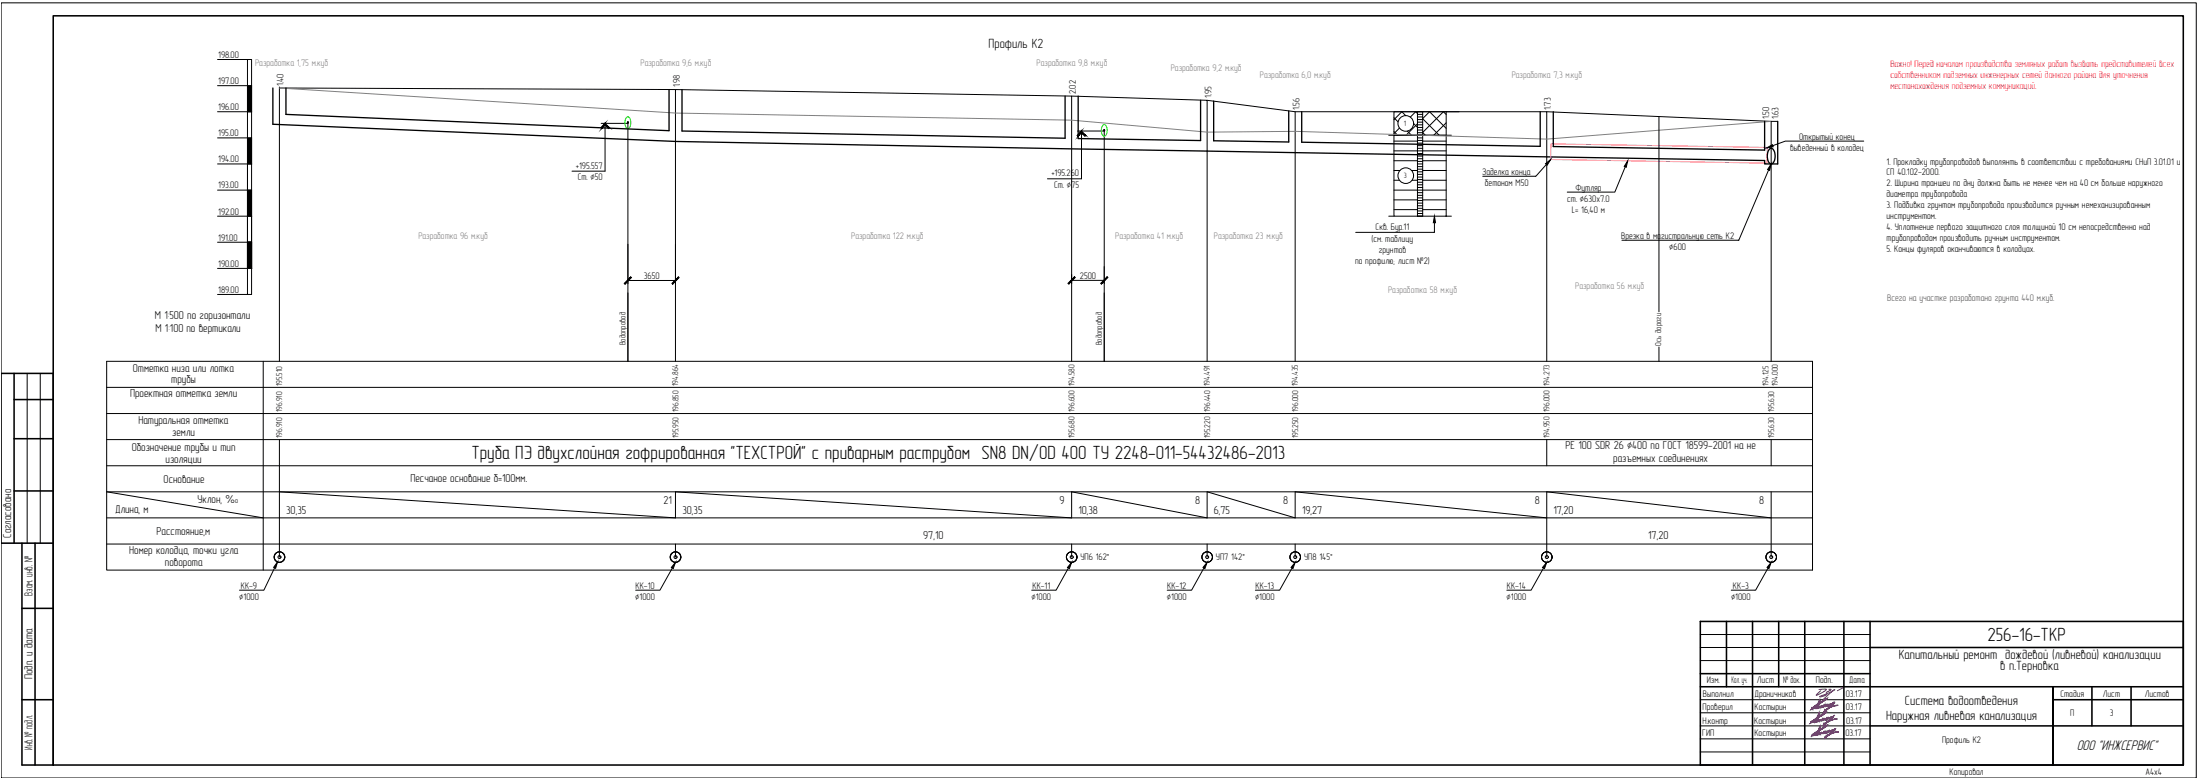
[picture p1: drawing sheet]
<svg xmlns="http://www.w3.org/2000/svg" width="840mm" height="297mm" viewBox="0 0 840 297" stroke-linecap="round" stroke-linejoin="round" font-family="sans-serif">
<g fill="none" stroke="#000" stroke-width=".38">
<path d="M83.1 22.7h13v89.7h-13M83.1 32.7h13M94.5 22.7v89.7M106.7 33.2v104.8M83.1 52.6h13M83.1 42.7h13M83.1 72.6h13M83.1 62.6h13M83.1 92.5h13M83.1 82.5h13M94.5 82.5h1.6v9.9h-1.6zM94.5 92.5h1.6v10h-1.6z"/>
<path d="M83.1 102.5h13M94.5 102.4h1.6h-1.6M100.5 138v79.7M692 138h-651.3v79.7h651.3M40.7 157.9h651.3M40.7 147.9h651.3M40.7 177.8h651.3M40.7 167.8h651.3M40.7 197.7h651.3M106.7 187.8v24.9M257.9 187.8v9.9M409.2 187.8v9.9"/>
<path d="M460.9 187.8v9.9M494.5 187.8v9.9M590.5 187.8v24.9M676.2 187.8v24.9M692 187.8h-651.3l59.8 9.9M40.7 207.7h651.3M257.9 207.7v5M409.2 207.7v5M460.9 207.7v5M494.5 207.7v5"/>
<circle cx="106.7" cy="212.7" r="2.01"/>
<circle cx="257.9" cy="212.7" r="2.01"/>
<circle cx="409.2" cy="212.7" r="2.01"/>
<circle cx="460.9" cy="212.7" r="2.01"/>
<circle cx="494.5" cy="212.7" r="2.01"/>
<circle cx="590.6" cy="212.7" r="2.01"/>
<circle cx="676.3" cy="212.7" r="2.01"/>
</g>
<g fill="#000" stroke="#000" stroke-width=".38">
<path d="M94.5 102.4h1.6z"/>
<path d="M94.5 32.8l1.6 9.9v-9.9zM94.5 32.8l1.6 9.9h-1.6z"/>
<path d="M94.5 52.7l1.6 9.9v-9.9zM94.5 52.7l1.6 9.9h-1.6z"/>
<path d="M94.5 72.6l1.6 9.9v-9.9zM94.5 72.6l1.6 9.9h-1.6z"/>
<path d="M94.5 92.5l1.6 10v-10zM94.5 92.5l1.6 10h-1.6z"/>
<path d="M94.5 92.5l1.6 9.9v-9.9zM94.5 92.5l1.6 9.9h-1.6z"/>
</g>
<!-- layer: 0 -->
<g fill="none" stroke="#000" stroke-width=".38">
<path d="M.4 1.1h838.1v295.9h-838.1zM106.7 33.6l151.2 .6v103.8M257.9 34.2l151.3 2.5v101.3M409.2 36.7l51.7 1.6v99.7M460.9 38.3l33.6 4.4v95.3M229.5 47.1h10.1M231 47.1v18.2h-12.6M239.7 46.6v91.4M411.4 50h10.1M412.9 50v18.3h-13M421.6 50v88M494.5 42.7h96v95.3"/>
<path d="M530.2 51.6h2M532.2 42.7h9v8.9h-9zM532.2 51.6h9v30.9h-9zM532.2 50.2l1.4 1.4M532.2 44.9l1.6 1.6M532.2 53.9h9M532.2 57.6h20M534.3 48.9l-2.1 2.1M536.7 44.2l-1.5-1.5-3 3M537.3 50.1l1.6 1.5M539.7 47.1l1.5 1.5M541.2 42.7h2"/>
<path d="M541.2 43.3l-.7-.6-2.1 2M541.2 47.3l-4.4 4.3M541.2 51.6h2M541.2 43.7h2M541.2 44.6h2M541.2 45.7h2M541.2 46.6h2M541.2 47.7h2M541.2 48.7h2M541.2 49.6h2M541.2 50.7h2M541.2 52.6h2"/>
<path d="M541.2 53.6h2M541.2 54.6h2M541.2 55.6h2M541.2 56.6h2M541.2 58.6h2M541.2 59.6h2M543.2 51.6h9v30.9h-9zM543.2 51.6h-2h2M543.2 45.3l2.6-2.6 6.4 6.3M543.2 45.3l6.3 6.3M543.2 53.9h9M552.2 42.7h-9v8.9h9"/>
<path d="M552.2 42.7h4.9M552.2 43.7l-1.1-1-7.9 7.9 1 1M552.2 46.9l-4.8 4.7M552.2 51.6h1.9M552.2 42.7v8.9M590.5 42.7l85.7 3.6v91.7M633.4 44.5v74.5M676.2 46.3h2.5M532.2 61.4h9M532.2 65.1h2.3M532.2 68.8h2M532.2 72.6h20"/>
<path d="M532.2 76.3h9M538.9 65.1h2.3M539.1 68.8h2.1M541.2 60.6h2M541.2 61.6h2M541.2 62.6h2M541.2 63.6h2M541.2 64.6h2M541.2 65.6h2M541.2 66.6h2M541.2 67.6h2M541.2 68.6h2"/>
<path d="M541.2 69.6h2M541.2 70.6h2M541.2 71.6h2M541.2 73.6h2M541.2 74.6h2M541.2 75.6h2M541.2 76.6h2M541.2 77.5h2M541.2 78.6h2M541.2 79.5h2M543.2 61.4h9M543.2 65.1h9"/>
<path d="M543.2 68.8h9M543.2 76.3h9M257.9 93.2v15.2M530.2 82.5h2M532.2 80h9M541.2 82.5h2M541.2 80.5h2M541.2 81.5h2M543.2 80h9M552.2 82.5h1.9M239.7 107.1h18.2M409.2 104.8v3.5"/>
<path d="M409.2 107h12.4M633.4 132.5v5.5M692 138v79.7M.4 142.6v64.8M10.4 142.6v64.8M15.4 142.6v64.8M106.7 167.8v20l151.2 9.9M590.5 167.8v10M676.2 167.8v10M257.9 187.8l151.3 9.9M409.2 187.8l51.7 9.9M460.9 187.8l33.6 9.9"/>
<path d="M494.5 187.8l96 9.9M590.5 187.8l85.7 9.9M649.2 252.2h64.8M649.2 247.2h64.8M649.2 242.3h64.8M649.2 267.2h64.8M649.2 272.1h64.8M649.2 277.1h64.8M649.2 282.1h64.8M649.2 287.1h64.8"/>
<circle cx="536.7" cy="47.1" r="2.98"/>
<circle cx="536.7" cy="67.1" r="2.98"/>
<circle cx="106.7" cy="212.7" r=".57"/>
<circle cx="257.9" cy="212.7" r=".57"/>
<circle cx="409.2" cy="212.7" r=".57"/>
<circle cx="460.9" cy="212.7" r=".57"/>
<circle cx="494.5" cy="212.7" r=".57"/>
<circle cx="590.6" cy="212.7" r=".57"/>
<circle cx="676.3" cy="212.7" r=".57"/>
</g>
<path d="M674.5 56.5l2.2-1.3 .3 .8zM590.1 62.5l1.9-1.6-1.3 2.2zM621.5 61.4l-.6 2.5-.8-.4zM676.2 62.6l-.6 2.5-.7-.4zM547.7 82.5l.4 2.5h-.9zM106 214.5l-.8 2.5-.7-.4zM257.9 214.7l-.9 2.4-.7-.5zM409.2 214.7l-.9 2.4-.7-.5zM460.9 214.7l-.9 2.4-.7-.5zM494.5 214.7l-.9 2.4-.7-.5zM590.5 214.7l-.8 2.4-.8-.5zM676.2 214.7l-.8 2.4-.7-.5z" fill="#000" stroke="#000" stroke-width=".38"/>
<g fill="none" stroke="#000" stroke-width=".38">
<path d="M711.6 53.9h-29.9l-4.8 1.7M590.4 62.8l-4 4.5h-20.3M598.4 73.3h17.7M620.5 63.7l-4 9.6h-.2M675.3 64.9l-11.4 26.8h-.2M517.6 88.7h30M547.7 85v3.7h-.2M619.3 91.7h44.6M104.9 216.8l-4.4 8.5M256.7 216.9l-4.9 8.4M407.9 216.9l-4.9 8.4M459.7 216.9l-5 8.4"/>
<path d="M493.3 216.9l-4.9 8.4M589.3 216.9l-4.9 8.4M675 216.9l-4.9 8.4M91.4 225.3h9M242.7 225.3h8.9M393.9 225.3h9M445.6 225.3h9M479.3 225.3h8.9M575.3 225.3h9M661 225.3h9"/>
</g>
<!-- layer: 0 -->
<path d="M106.7 33.6l151.2 9.6 151.3 2.7 51.7 4.5 33.6-.2 96 2.9 85.7-6.8" fill="none" stroke="#808080" stroke-width=".38"/>
<g fill="#000" stroke="#000" stroke-width=".38">
<path d="M231 47.8l1.3 1.3 .4-.3zM231 47.1l1.7 1.7-1.7-1zM231 47.1l-1.3 2 1.3-1.3zM229.4 48.8l1.6-1.7-1.3 2z"/>
<path d="M412.9 50.7l1.3 1.4 .4-.4zM412.9 50l1.7 1.7-1.7-1zM412.9 50l-1.3 2.1 1.3-1.4zM412.9 50l-1.3 2.1-.4-.4z"/>
<path d="M240.8 105.7l-2.2 2.8 2.5-2.5zM238.3 108.2l2.5-2.5-2.2 2.8z"/>
<path d="M256.5 108.2l.3 .3 2.2-2.8zM259 105.7l.3 .3-2.5 2.5z"/>
<path d="M410.3 105.7l-2.2 2.7 2.4-2.5zM410.3 105.7l-2.2 2.7-.3-.2z"/>
<path d="M420.2 108.2l.3 .2 2.2-2.7zM422.7 105.7l.3 .2-2.5 2.5z"/>
</g>
<g fill="none" stroke="#000" stroke-width=".51">
<path d="M104.2 33.6v13.8l153.7 6.6 415.8 7.3v1.3h5v-16.3M109.2 33.6v10.1l146.2 6.2v-15.7M260.4 34.2v15.8l146.3 2.8v-16.1M411.6 36.7v16.2l46.8 .8v-15.4M463.4 38.6v15.1l28.6 .5v-11.8M421.6 49.6v.4zM497 42.7v11.6l91.1 1.6v-13.2M593 42.7v13.3l80.7 1.3v-11M675.7 56.8l.2-.1a1.95 1.95 0 0 1 1.8 2.3 3.1 3.1 0 0 1-1.5 3.6 3.5 3.5 0 0 1-1.2-4.7z"/>
<circle cx="239.7" cy="46.8" r=".19"/>
</g>
<path d="M239.1 45a.97 .97 0 0 1 1.2-.2 .97 .97 0 0 1 .4 1.2 2.55 2.55 0 0 1-1 3.1 2.89 2.89 0 0 1-.6-4.1zM421.2 47.7a1.08 1.08 0 0 1 1.5 1.2 2.24 2.24 0 0 1-1.3 3.1 3.2 3.2 0 0 1-.2-4.3z" fill="none" stroke="#0f0" stroke-width=".38"/>
<path d="M592.2 54.9l82.6 1.4-.2 6-82.6-1.4z" fill="none" stroke="#f0f" stroke-width=".38"/>
<!-- layer: 0 -->
<g fill="none" stroke="#000" stroke-width=".59">
<path d="M20.3 6h813.3v286.1h-813.3zM.4 142.6h19.9v149.5h-11.9v-84.7M5.4 142.6v64.8M5.4 152.6h14.9M5.4 167.5h14.9M5.4 187.4h14.9M.4 207.4h19.9M13.4 207.4v84.7M8.4 232.3h11.9M649.2 237.3h184.4v54.8h-184.4zM659.2 237.3v24.9M669.1 237.3v54.8"/>
<path d="M679.1 237.3v24.9M689.1 237.3v54.8M704 237.3v54.8M714 237.3v54.8M649.2 257.2h64.8M714 247.2h119.6M8.4 267.2h11.9M649.2 262.2h184.4M714 277.1h119.6M783.8 267.2h49.8M798.7 262.2v14.9M813.6 262.2v14.9"/>
<path d="M783.8 292.1v-29.9v29.9"/>
</g>
<g fill="#00f" stroke="#00f" stroke-width=".38">
<path d="M694.5 272.5v.2zM694.5 272.5v.2zM694.4 272.7v.2zM694.4 272.7v.2zM694.4 272.9v.2zM694.4 272.9v.2zM693.4 274.4l-.1 .2zM693.2 274.6l.2-.2zM693.2 274.6l-.1 .1zM693 274.7l.2-.1zM693 274.7l-.1 .2zM692.9 274.8l-.2 .2zM692.7 274.9l.2-.1zM692.7 274.9l-.2 .2zM692.4 275l.3-.1zM692.4 275l-.1 .2zM692.2 275.2l.2-.2zM692.2 275.2l-.1 .2zM692.1 275.3l.1-.1zM692.1 275.3l-.2 .2zM691.9 275.4l.2-.1zM691.9 275.4l-.2 .2zM691.7 275.5l.2-.1zM691.7 275.5l-.1 .2zM691.5 275.7l.2-.2z"/>
<path d="M691.6 275.7l-.1 .1zM691.6 275.7l.3-.3zM691.6 275.7l.3-.3zM691.9 275.4l.5-.2zM691.9 275.5l.5-.3zM692.4 275.2l.6-.4zM692.4 275.2l.6-.3zM693 274.8l.6-.5zM693 274.9l.6-.6zM693.6 274.3l.8-.5zM693.7 274.4l.7-.6zM694.4 273.8l.7-.4zM694.4 273.9l.8-.5zM695.1 273.4l.7-.5zM695.2 273.4l.7-.4zM695.8 272.9l.6-.4zM695.9 273l.5-.4zM696.4 272.5l.4-.3zM696.4 272.6l.4-.4zM696.8 272.2l.1-.1zM696.9 272.1l-.1 .2z"/>
<path d="M696.5 272.4l.3-.2zM696.5 272.3l.3-.2zM696 272.7l.5-.4zM696 272.6l.5-.3zM695.4 273.1l.6-.5zM695.3 273l.7-.4zM694.7 273.5l.6-.5zM694.6 273.5l.7-.5zM694.1 274l.6-.5zM694 273.9l.6-.4zM693.5 274.4l.5-.5zM693.4 274.3l.6-.4zM693.4 274.3l-.4 .5zM692.9 274.7l.5-.4zM692.9 274.7l-.2 .3zM692.9 274.7l-.3 .3zM692.6 275l-.1 .2zM692.6 275l-.1 .2zM692.6 275.5h.2zM692.8 275.5h.2zM692.8 275.6l.2-.1zM693 275.5h.2zM693 275.6h.3zM693.2 275.5l.3-.1zM693.3 275.6l.2-.2zM693.5 275.5h.2z"/>
<path d="M694.7 275.1l.2-.1zM694.9 274.9h.3zM694.9 275l.3-.1zM695.2 274.9l.2-.1zM695.2 274.9l.2-.1zM695.4 274.8l.2-.1zM695.4 274.9l.2-.2zM695.6 274.7l.2-.1zM695.6 274.8l.2-.2zM695.8 274.7l.2-.1z"/>
<path d="M696 274.9h.2zM696.1 274.8l.3-.1zM696.2 274.9l.2-.2zM696.4 274.7l.2-.1zM696.4 274.8l.2-.2zM696.6 274.6l.3-.1zM696.6 274.7l.3-.1zM696.9 274.5l.2-.1zM696.9 274.6l.2-.2zM697.1 274.5h.3z"/>
<path d="M697.5 274.5l.2-.1zM697.6 274.6l.1-.2zM697.7 274.4l.3-.1zM697.7 274.5l.3-.2zM698 274.3l.3-.1zM698 274.4l.3-.2zM698.3 274.2l.3-.1zM698.3 274.3l.4-.2zM698.6 274.1l.4-.2zM698.7 274.1l.3-.2zM699 273.9l.3-.1zM699 274l.3-.2zM699.3 273.8l.3-.1zM699.3 273.8l.3-.1zM699.6 273.8l.1-.2z"/>
<path d="M699.7 273.9l-.1 .2zM699.7 273.9l-.1 .2zM699.6 274.1l-.1 .2zM699.6 274.1l-.1 .2zM699.4 274.2l-.1 .3zM699.2 274.4l.2-.2zM699.2 274.4l-.2 .3zM698.9 274.6l.3-.2zM698.9 274.6l-.2 .3zM698.9 274.6l-.2 .3zM698.7 274.9l-.2 .3zM698.4 275.1l.3-.2zM698.4 275.1l-.2 .3zM698.1 275.3l.3-.2zM698.1 275.3l-.2 .3zM697.8 275.5l.3-.2zM697.8 275.5l-.2 .3zM697.6 275.7l.2-.2zM697.6 275.7l-.2 .3zM697.3 275.9l.3-.2zM697.3 275.9l-.2 .2zM697.1 276.1l.2-.2zM697.1 276.1l-.2 .2zM696.9 276.2l.2-.1zM696.9 276.2l-.1 .2zM696.7 276.3l.2-.1z"/>
<path d="M696.6 276.3l.2-.1zM696.8 276.2l-.2 .2zM696.8 276.2l.3-.2zM696.8 276.2l.3-.2zM697.1 276l.3-.2zM697.1 276l.4-.2zM697.4 275.8l.5-.3zM697.5 275.8l.4-.2zM697.9 275.5l.5-.2zM697.9 275.6l.5-.3zM698.4 275.3l.5-.3zM698.4 275.3l.6-.2zM698.9 275l.6-.2zM699 275.1l.5-.3zM699.5 274.8l.7-.2zM699.5 274.9l.7-.3zM700.2 274.6l.6-.1zM700.2 274.7l.6-.2zM700.8 274.5h.6zM700.8 274.6l.6-.1z"/>
<path d="M694.8 267.3v.2zM694.8 267.3v.2zM694.7 267.5v.2zM694.7 267.5v.2zM694.6 267.7v.2zM694.6 267.7v.2zM693.5 269.4l-.1 .1zM693.3 269.5l.2-.1zM693.3 269.5l-.1 .1zM693.1 269.6l.2-.1zM693.1 269.6l-.1 .2zM693 269.7l.1-.1zM693 269.7l-.2 .2zM692.7 269.8l.3-.1zM692.7 269.8l-.1 .2zM692.5 269.9l.2-.1zM692.5 269.9l-.1 .3zM692.3 270.1l.2-.2zM692.3 270.1l-.1 .2zM692.1 270.2l.2-.1zM692.1 270.2l-.1 .2zM692 270.3l.1-.1zM692 270.3l-.1 .2zM691.8 270.5l.2-.2z"/>
<path d="M691.9 270.5l-.1 .1zM691.9 270.5l.3-.3zM691.9 270.5l.3-.3zM692.2 270.2l.4-.2zM692.2 270.3l.5-.3zM692.6 270l.6-.4zM692.7 270l.6-.4zM693.2 269.6l.7-.5zM693.3 269.6l.6-.5zM693.9 269.1l.8-.5zM694 269.2l.7-.6zM694.7 268.6l.7-.4zM694.7 268.7l.8-.5zM695.4 268.2l.7-.5zM695.5 268.2l.6-.5zM696.1 267.7l.6-.4zM696.1 267.7l.6-.3zM696.7 267.3l.4-.3zM697.1 267l-.4 .4zM697.1 267l.1-.1zM697.2 266.9l-.1 .2z"/>
<path d="M696.8 267.2l.3-.2zM696.8 267.1l.3-.2zM696.3 267.5l.5-.4zM696.3 267.4l.5-.3zM695.7 267.9l.6-.5zM695.6 267.8l.7-.4zM695 268.3l.6-.5zM694.9 268.2l.7-.4zM694.3 268.8l.6-.6zM694.3 268.7l.6-.5zM693.7 269.2l.6-.5zM693.7 269.1l.6-.4zM693.7 269.1l-.4 .5zM693.2 269.5l.5-.4zM693.2 269.5l-.2 .3zM693.2 269.5l-.2 .3zM692.9 269.8l-.1 .2zM692.9 269.8l-.2 .2zM692.9 270.3h.2zM693.1 270.3h.2zM693 270.4l.3-.1zM693.3 270.3h.2zM693.3 270.4l.2-.1zM693.5 270.3l.2-.1zM693.5 270.4l.3-.1zM693.7 270.2h.2zM693.8 270.3l.1-.1zM693.9 270.3l.2-.1z"/>
<path d="M695 269.8l.2-.1zM695 269.9l.2-.1zM695.2 269.7l.2-.1zM695.2 269.8l.2-.2zM695.4 269.6h.3zM695.5 269.7l.2-.1zM695.7 269.6l.2-.1zM695.7 269.6l.2-.1zM695.9 269.5l.2-.1zM695.9 269.6l.2-.1zM696.1 269.4h.2zM696.1 269.5l.2-.1z"/>
<path d="M696.3 269.7l.2-.1zM696.4 269.6l.2-.1zM696.6 269.5l-.1 .1zM696.6 269.5l.3-.1zM696.7 269.6l.2-.2zM696.9 269.4l.3-.1zM696.9 269.5l.3-.2zM697.2 269.3l.2-.1zM697.2 269.4l.2-.2zM697.4 269.2h.2zM697.4 269.3l.3-.1z"/>
<path d="M698 269.2l-.2 .2zM698 269.2l.3-.1zM698 269.3l.3-.2zM698.3 269.1l.3-.1zM698.3 269.2l.3-.2zM698.6 269l.3-.2zM698.6 269.1l.4-.2zM698.9 268.8l.4-.1zM699 268.9l.3-.2zM699.3 268.7l.3-.2zM699.3 268.8l.3-.3zM699.6 268.5h.2zM699.6 268.6l.2-.1zM699.8 268.5l.2-.1zM699.9 268.5l.1-.1z"/>
<path d="M700 268.7l-.1 .2zM700 268.7l-.1 .2zM699.9 268.8l-.1 .3zM699.7 269l.2-.2zM699.7 269l-.2 .3zM699.7 269l-.2 .3zM699.5 269.2l-.2 .3zM699.2 269.4l.3-.2zM699.2 269.4l-.2 .3zM699 269.7l.2-.3zM699 269.7l-.3 .3zM698.7 269.9l.3-.2zM698.7 269.9l-.2 .3zM698.4 270.1l.3-.2zM698.4 270.1l-.2 .3zM698.1 270.3l.3-.2zM698.1 270.3l-.2 .3zM697.9 270.5l.2-.2zM697.9 270.5l-.2 .3zM697.6 270.7l.3-.2zM697.6 270.7l-.2 .2zM697.4 270.9l.2-.2zM697.4 270.9l-.2 .2zM697.2 271l.2-.1zM697 271.2l.2-.2zM697 271.1l.2-.1z"/>
<path d="M696.9 271.1l.2-.1zM697.1 271l-.2 .2zM697.1 271l.3-.2zM697.1 271l.3-.2zM697.4 270.8l.3-.3zM697.4 270.8l.3-.3zM697.7 270.5l.5-.2zM697.8 270.6l.4-.2zM698.2 270.3l.5-.2zM698.2 270.4l.5-.3zM698.7 270.1l.5-.3zM698.7 270.1l.5-.3zM699.2 269.8l.6-.2zM699.2 269.9l.6-.3zM699.8 269.6l.6-.2zM699.8 269.6l.6-.1zM700.4 269.4l.7-.1zM700.4 269.5l.7-.2zM701.1 269.3h.6zM701.1 269.4l.6-.1z"/>
<path d="M695 277.4v.3zM695 277.4v.3zM694.9 277.6v.2zM694.9 277.6l-.1 .2zM693.8 279.3l-.1 .3zM693.7 279.5l.1-.2zM693.7 279.5l-.2 .1zM693.5 279.6l.2-.1zM693.5 279.6l-.1 .2zM693.3 279.7l.2-.1zM693.3 279.7l-.1 .2zM693.1 279.9l.2-.2zM693.1 279.9l-.1 .1zM692.9 280l.2-.1zM692.9 280l-.1 .1zM692.7 280.1l.2-.1zM692.6 280.3l.2-.2zM692.5 280.2l.2-.1zM692.5 280.2l-.1 .2zM692.3 280.4l.2-.2zM692.3 280.4l-.1 .1zM692.1 280.5l.2-.1z"/>
<path d="M692.1 280.6l-.1 .1zM692.1 280.6l.3-.2zM692.4 280.4l-.3 .3zM692.4 280.4l.4-.3zM692.4 280.4l.4-.3zM692.8 280.1l.6-.4zM692.9 280.2l.5-.5zM693.4 279.7l.7-.4zM693.5 279.8l.6-.5zM694.1 279.3l.8-.5zM694.1 279.3l.8-.5zM694.9 278.8l.7-.5zM694.9 278.8l.7-.5zM695.6 278.3l.7-.5zM695.7 278.4l.6-.6zM696.3 277.8l.5-.4zM696.3 277.9l.5-.5zM696.8 277.4l.4-.3zM697.2 277.1l-.3 .4zM697.2 277.1l.2-.1zM697.4 277l-.1 .2z"/>
<path d="M697 277.3l.3-.2zM696.9 277.2l.4-.1zM696.5 277.6l.4-.4zM696.4 277.6l.5-.4zM695.9 278l.6-.4zM695.8 277.9l.6-.3zM695.2 278.4l.7-.4zM695.2 278.4l.6-.5zM694.5 278.9l.7-.5zM694.5 278.8l.7-.4zM693.9 279.3l.6-.5zM693.9 279.3l.6-.5zM693.9 279.3l-.4 .4zM693.4 279.6l.5-.3zM693.4 279.6l-.2 .4zM693.1 279.9l.3-.3zM693.1 279.9l-.1 .3zM693.1 279.9l-.1 .3zM693 280.4h.3zM693.3 280.4h.2zM693.3 280.5l.2-.1zM693.5 280.4h.2zM693.5 280.5l.2-.1zM693.7 280.4h.2zM693.7 280.5l.2-.1zM693.9 280.4h.2z"/>
<path d="M695 280l.2-.1zM695.2 279.9h.2zM695.2 280l.2-.1zM695.4 279.9l.2-.1zM695.4 279.9l.2-.1zM695.6 279.8l.2-.1zM695.6 279.9l.3-.1zM695.8 279.7l.3-.1zM695.9 279.8l.2-.2zM696.1 279.6h.2zM696.1 279.7l.2-.1zM696.3 279.6l.2-.1z"/>
<path d="M696.6 279.7l-.1 .2zM696.6 279.7l.2-.1zM696.6 279.8l.3-.1zM696.8 279.6l.3-.1zM696.9 279.7l.2-.2zM697.1 279.5l.3-.1zM697.1 279.6l.3-.2zM697.4 279.4l.2-.1zM697.4 279.5l.2-.2zM697.6 279.3h.2zM697.6 279.4l.2-.1z"/>
<path d="M698 279.4h.2zM698 279.5l.2-.1zM698.2 279.4l.3-.1zM698.2 279.4l.3-.1zM698.5 279.3l.3-.2zM698.5 279.3l.3-.2zM698.8 279.1l.3-.1zM698.8 279.2l.3-.2zM699.1 279l.3-.2zM699.1 279l.4-.1zM699.4 278.8l.4-.1zM699.5 278.9l.3-.2zM699.8 278.7l.2-.1zM699.8 278.8l.2-.2zM700 278.6h.2zM700 278.7l.2-.1zM700.2 278.8v.2zM700.2 278.8v.2zM700.1 279l-.2 .2zM700.1 279l-.2 .2zM699.9 279.1l-.2 .3zM699.9 279.1l-.2 .3zM699.7 279.3l-.2 .3zM699.7 279.3l-.2 .3zM699.4 279.6l-.2 .3zM699.1 279.8l.3-.2zM699.1 279.8l-.2 .3zM698.9 280l.2-.2zM698.9 280l-.3 .3zM698.6 280.3l.3-.3zM698.6 280.3l-.2 .2zM698.3 280.5l.3-.2zM698.3 280.5l-.2 .2zM698 280.7l.3-.2zM698 280.7l-.2 .2zM697.8 280.8l.2-.1zM697.8 280.8l-.2 .3zM697.6 281l.2-.2zM697.6 281l-.2 .2zM697.4 281.1l.2-.1zM697.4 281.1l-.2 .2zM697.2 281.2l.2-.1z"/>
<path d="M697.1 281.2l.2-.1zM697.3 281.1l-.2 .2zM697.3 281.1l.3-.2zM697.3 281.2l.3-.3zM697.6 280.9l.3-.2zM697.6 281l.3-.3zM697.9 280.7l.4-.3zM697.9 280.8l.4-.4zM698.3 280.4l.5-.2zM698.4 280.5l.4-.3zM698.8 280.2l.6-.3zM698.9 280.3l.5-.4zM699.4 279.9l.6-.2zM699.4 280l.6-.2zM700 279.7l.6-.1zM700 279.8l.6-.2zM700.6 279.6l.7-.2zM700.6 279.6l.7-.2zM701.3 279.4h.6zM701.3 279.5l.6-.1z"/>
</g>
<g fill="none" stroke="#00f" stroke-width=".38">
<path d="M694.2 275h.1M694.2 275.1l.1 .1M694.4 275.2h.1M694.3 275h.1M694.3 274.9l-.1 .1M694.5 263.3l2.8-.1-1.2 1-2.6 1.3 1.7-1.8M694.5 269.8h.1M694.5 269.9h.1M694.6 270h.1M694.6 269.9v.1M694.7 279.9h.1M694.7 280h.1"/>
<path d="M694.8 279.9v.1M694.8 279.9h-.1M698.2 263.2h.4a.3 .3 0 0 1 .4-.1 .3 .3 0 0 1 .1 .4 .3 .3 0 0 1-.4 .1l-1.4 .8 .3 .5-.4 .4-2.5 .8 4.6-2 1.2-.8-4.3 3.6M703.5 262.7l-2 1M694.7 280.1h.1M694.7 280.1h.2M694.9 280.1v.1"/>
</g>
<g font-size="7.3">
<text x="180" y="175.2">Труба ПЭ двухслойная гофрированная &quot;ТЕХСТРОЙ&quot; с приварным раструбом SN8 DN/OD 400 ТУ 2248-011-54432486-2013</text>
<text x="758.8" y="244.8">256-16-ТКР</text>
</g>
<text font-size="5.5" x="792.9" y="286.3">ООО &quot;ИНЖСЕРВИС&quot;</text>
<g font-size="5.1">
<text x="377.4" y="18.2">Профиль К2</text>
<text x="725" y="251.5">Капитальный ремонт дождевой (ливневой) канализации</text>
<text x="763.7" y="256">в п.Терновка</text>
<text x="727.3" y="269">Система водоотведения</text>
<text x="720.1" y="274.8">Наружная ливневая канализация</text>
</g>
<g font-size="4.4">
<text x="59.1" y="121.7">М 1:500 по горизонтали</text>
<text x="59.4" y="126.6">М 1:100 по вертикали</text>
<text x="50.7" y="141.9">Отметка низа или лотка</text>
<text x="65.4" y="146.4">трубы</text>
<text x="49.7" y="151.6">Проектная отметка земли</text>
<text x="52.8" y="161.9">Натуральная отметка</text>
<text x="65.8" y="166.4">земли</text>
<text x="50.3" y="172.1">Обозначение трубы и тип</text>
<text x="597.7" y="171.6">PE 100 SDR 26 ∅400 по ГОСТ 18599-2001 на не</text>
<text x="63.2" y="176.6">изоляции</text>
<text x="615.9" y="176.6">разъемных соединениях</text>
<text x="62.5" y="184.2">Основание</text>
<text x="156.7" y="183.9">Песчаное основание б=100мм.</text>
<text x="43.9" y="195.7">Длина, м</text>
<text x="75.4" y="192.2">Уклон, %</text>
<text x="109.3" y="196.3">30,35</text>
<text x="253.4" y="192.4">21</text>
<text x="260.5" y="196.3">30,35</text>
<text x="404.6" y="192.4">9</text>
<text x="411.7" y="196.3">10,38</text>
<text x="456.3" y="192.4">8</text>
<text x="463.5" y="196.3">6,75</text>
<text x="490" y="192.4">8</text>
<text x="497.1" y="196.3">19,27</text>
<text x="586" y="192.4">8</text>
<text x="593.1" y="196.3">17,20</text>
<text x="671.7" y="192.4">8</text>
<text x="4.3" y="205.4" transform="rotate(-90 4.3 205.4)">Согласовано</text>
<text x="59.8" y="204.4">Расстояние,м</text>
<text x="352.5" y="205.8">97,10</text>
<text x="629.3" y="205.8">17,20</text>
<text x="49.3" y="211.6">Номер колодца, точки угла</text>
<text x="63" y="216.1">поворота</text>
<text x="12.4" y="227.4" transform="rotate(-90 12.4 227.4)">Взам. инв. №</text>
<text x="12.4" y="259.4" transform="rotate(-90 12.4 259.4)">Подп. и дата</text>
<text x="12.4" y="286.2" transform="rotate(-90 12.4 286.2)">Инв. № подл.</text>
</g>
<g font-size="3.6">
<text x="83.4" y="22.1">198.00</text>
<text x="83.4" y="32.1">197.00</text>
<text x="108.3" y="32.8" transform="rotate(-90 108.3 32.8)">1.40</text>
<text x="259.5" y="33.3" transform="rotate(-90 259.5 33.3)">1.98</text>
<text x="410.8" y="35.8" transform="rotate(-90 410.8 35.8)">2.02</text>
<text x="462.5" y="37.5" transform="rotate(-90 462.5 37.5)">1.95</text>
<text x="496.1" y="41.8" transform="rotate(-90 496.1 41.8)">1.56</text>
<text x="592.1" y="41.8" transform="rotate(-90 592.1 41.8)">1.73</text>
<text x="83.4" y="42">196.00</text>
<text x="675.5" y="45.5" transform="rotate(-90 675.5 45.5)">1.50</text>
<text x="679.1" y="45.5" transform="rotate(-90 679.1 45.5)">1.63</text>
<text x="83.4" y="52">195.00</text>
<text x="686.9" y="53.4">Открытый конец</text>
<text x="683.4" y="57.5">выведенный в колодец</text>
<text x="83.4" y="62">194.00</text>
<text x="219.9" y="64.5">+195.557</text>
<text x="720.3" y="62.9">1. Прокладку трубопроводов выполянть в соответствии с требованиями СНиП 3.01.01 и</text>
<text x="83.4" y="71.9">193.00</text>
<text x="220.6" y="68.7">Ст. ∅50</text>
<text x="401.4" y="67.4">+195.260</text>
<text x="402.5" y="71.7">Ст. ∅75</text>
<text x="565.9" y="66.8">Заделка конца</text>
<text x="566.9" y="71">бетоном М50</text>
<text x="720.3" y="67">СП 40.102-2000.</text>
<text x="720.3" y="71.1">2. Ширина траншеи по дну должна быть не менее чем на 40 см больше наружного</text>
<text x="598.4" y="77">ст. ∅630x7.0</text>
<text x="601.5" y="72.9">Футляр</text>
<text x="720.3" y="75.3">диаметра трубопровода</text>
<text x="83.4" y="81.9">192.00</text>
<text x="600.2" y="81.2">L= 16,40 м</text>
<text x="720.3" y="79.4">3. Подбивка грунтом трубопровода производится ручным немеханизированным</text>
<text x="720.3" y="83.6">инструментом.</text>
<text x="525.2" y="88">Скв. Бур.11</text>
<text x="720.3" y="87.8">4. Уплотнение первого защитного слоя толщиной 10 см непосредственно над</text>
<text x="83.4" y="91.8">191.00</text>
<text x="523.7" y="92.4">(см. таблицу</text>
<text x="619" y="91.2">Врезка в магистральную сеть К2</text>
<text x="637.3" y="95.4">∅600</text>
<text x="720.3" y="91.9">трубопроводом производить ручным инструментом.</text>
<text x="83.4" y="101.8">190.00</text>
<text x="517.4" y="100.8">по профилю; лист №2)</text>
<text x="526.4" y="96.5">грунтов</text>
<text x="720.3" y="96.1">5. Концы фуляров оканчиваются в колодцах.</text>
<text x="245.8" y="106.5">3650</text>
<text x="412.3" y="106.4">2500</text>
<text x="83.4" y="111.8">189.00</text>
<text x="412.5" y="213.9">УП6 162°</text>
<text x="464.2" y="213.9">УП7 142°</text>
<text x="497.9" y="213.9">УП8 145°</text>
<text x="92" y="224.9">КК-9</text>
<text x="242.7" y="224.9">КК-10</text>
<text x="394.2" y="224.9">КК-11</text>
<text x="445.6" y="224.9">КК-12</text>
<text x="479.4" y="224.9">КК-13</text>
<text x="575.3" y="224.9">КК-14</text>
<text x="661.6" y="224.9">КК-3</text>
<text x="91.4" y="229">∅1000</text>
<text x="242.6" y="229">∅1000</text>
<text x="393.8" y="229">∅1000</text>
<text x="445.6" y="229">∅1000</text>
<text x="479.2" y="229">∅1000</text>
<text x="575.2" y="229">∅1000</text>
<text x="660.9" y="229">∅1000</text>
<text x="651.6" y="260.9">Изм.</text>
<text x="661.1" y="260.9">Кол. уч.</text>
<text x="670.8" y="260.9">Лист</text>
<text x="680.8" y="260.9">№ док.</text>
<text x="693.3" y="260.9">Подп.</text>
<text x="706" y="260.9">Дата</text>
<text x="650.2" y="266">Выполнил</text>
<text x="669.8" y="266.2">Драничников</text>
<text x="704.7" y="266.2">03.17</text>
<text x="786.7" y="265.9">Стадия</text>
<text x="802.9" y="265.9">Лист</text>
<text x="818.9" y="265.9">Листов</text>
<text x="650.1" y="270.9">Проверил</text>
<text x="669.9" y="271.1">Костырин</text>
<text x="704.7" y="271.1">03.17</text>
<text x="790.4" y="273.4">П</text>
<text x="805.5" y="273.4">3</text>
<text x="649.9" y="281.1">ГИП</text>
<text x="650" y="276.3">Н.контр</text>
<text x="669.8" y="276.3">Костырин</text>
<text x="669.8" y="281.1">Костырин</text>
<text x="704.6" y="281.1">03.17</text>
<text x="704.8" y="276.3">03.17</text>
<text x="741.5" y="283.6">Профиль К2</text>
<text x="744.3" y="295.8">Копировал</text>
<text x="819.1" y="295.8">A4x4</text>
</g>
<g font-size="3.6" fill="#808080">
<text x="97.4" y="25">Разработка 1,75 м.куб</text>
<text x="244.6" y="25">Разработка 9,6 м.куб</text>
<text x="395.8" y="25">Разработка 9,8 м.куб</text>
<text x="447" y="27.2">Разработка 9,2 м.куб</text>
<text x="481" y="30">Разработка 6,0 м.куб</text>
<text x="577.2" y="30">Разработка 7,3 м.куб</text>
<text x="159.7" y="91.3">Разработка 96 м.куб</text>
<text x="325" y="91.3">Разработка 122 м.куб</text>
<text x="425.8" y="91.3">Разработка 41 м.куб</text>
<text x="463.5" y="91.3">Разработка 23 м.куб</text>
<text x="530" y="112">Разработка 58 м.куб</text>
<text x="601.4" y="110.5">Разработка 56 м.куб</text>
</g>
<g font-size="3.6" fill="#f00">
<text x="721.7" y="25.8">Важно! Перед началом производства земляных работ вызвать представителей всех</text>
<text x="721.7" y="29.9">собственником подземных инженерных сетей данного района для уточнения</text>
<text x="721.7" y="34.1">местонахождения подземных коммуникаций.</text>
</g>
<text font-size="3.6" fill="#545454" x="720.6" y="115">Всего на участке разработано грунта 440 м.куб.</text>
<g font-size="3.2">
<text x="238.8" y="131.9" transform="rotate(-90 238.8 131.9)">Водопровод</text>
<text x="420.6" y="131.9" transform="rotate(-90 420.6 131.9)">Водопровод</text>
<text x="634.2" y="131.9" transform="rotate(-90 634.2 131.9)">Ось дороги</text>
<text x="107.7" y="147.4" transform="rotate(-90 107.7 147.4)">195.510</text>
<text x="259" y="147.4" transform="rotate(-90 259 147.4)">194.864</text>
<text x="410.2" y="147.4" transform="rotate(-90 410.2 147.4)">194.580</text>
<text x="461.9" y="147.4" transform="rotate(-90 461.9 147.4)">194.491</text>
<text x="495.6" y="147.4" transform="rotate(-90 495.6 147.4)">194.435</text>
<text x="591.6" y="147.4" transform="rotate(-90 591.6 147.4)">194.273</text>
<text x="675.3" y="147.4" transform="rotate(-90 675.3 147.4)">194.125</text>
<text x="678.8" y="147.4" transform="rotate(-90 678.8 147.4)">194.000</text>
<text x="107.8" y="157.3" transform="rotate(-90 107.8 157.3)">196.910</text>
<text x="259" y="157.3" transform="rotate(-90 259 157.3)">196.850</text>
<text x="410.3" y="157.3" transform="rotate(-90 410.3 157.3)">196.600</text>
<text x="462" y="157.3" transform="rotate(-90 462 157.3)">196.440</text>
<text x="495.6" y="157.3" transform="rotate(-90 495.6 157.3)">196.000</text>
<text x="591.7" y="157.3" transform="rotate(-90 591.7 157.3)">196.000</text>
<text x="677.4" y="157.3" transform="rotate(-90 677.4 157.3)">195.630</text>
<text x="107.8" y="167.3" transform="rotate(-90 107.8 167.3)">196.910</text>
<text x="259" y="167.3" transform="rotate(-90 259 167.3)">195.950</text>
<text x="410.3" y="167.3" transform="rotate(-90 410.3 167.3)">195.680</text>
<text x="462" y="167.3" transform="rotate(-90 462 167.3)">195.220</text>
<text x="495.6" y="167.3" transform="rotate(-90 495.6 167.3)">195.250</text>
<text x="591.7" y="167.3" transform="rotate(-90 591.7 167.3)">194.950</text>
<text x="677.4" y="167.3" transform="rotate(-90 677.4 167.3)">195.630</text>
</g>
<g font-size="2.9">
<text x="536" y="48.2">1</text>
<text x="536" y="68.1">3</text>
<text x="89.7" y="192.2">о</text>
</g>
</svg>
